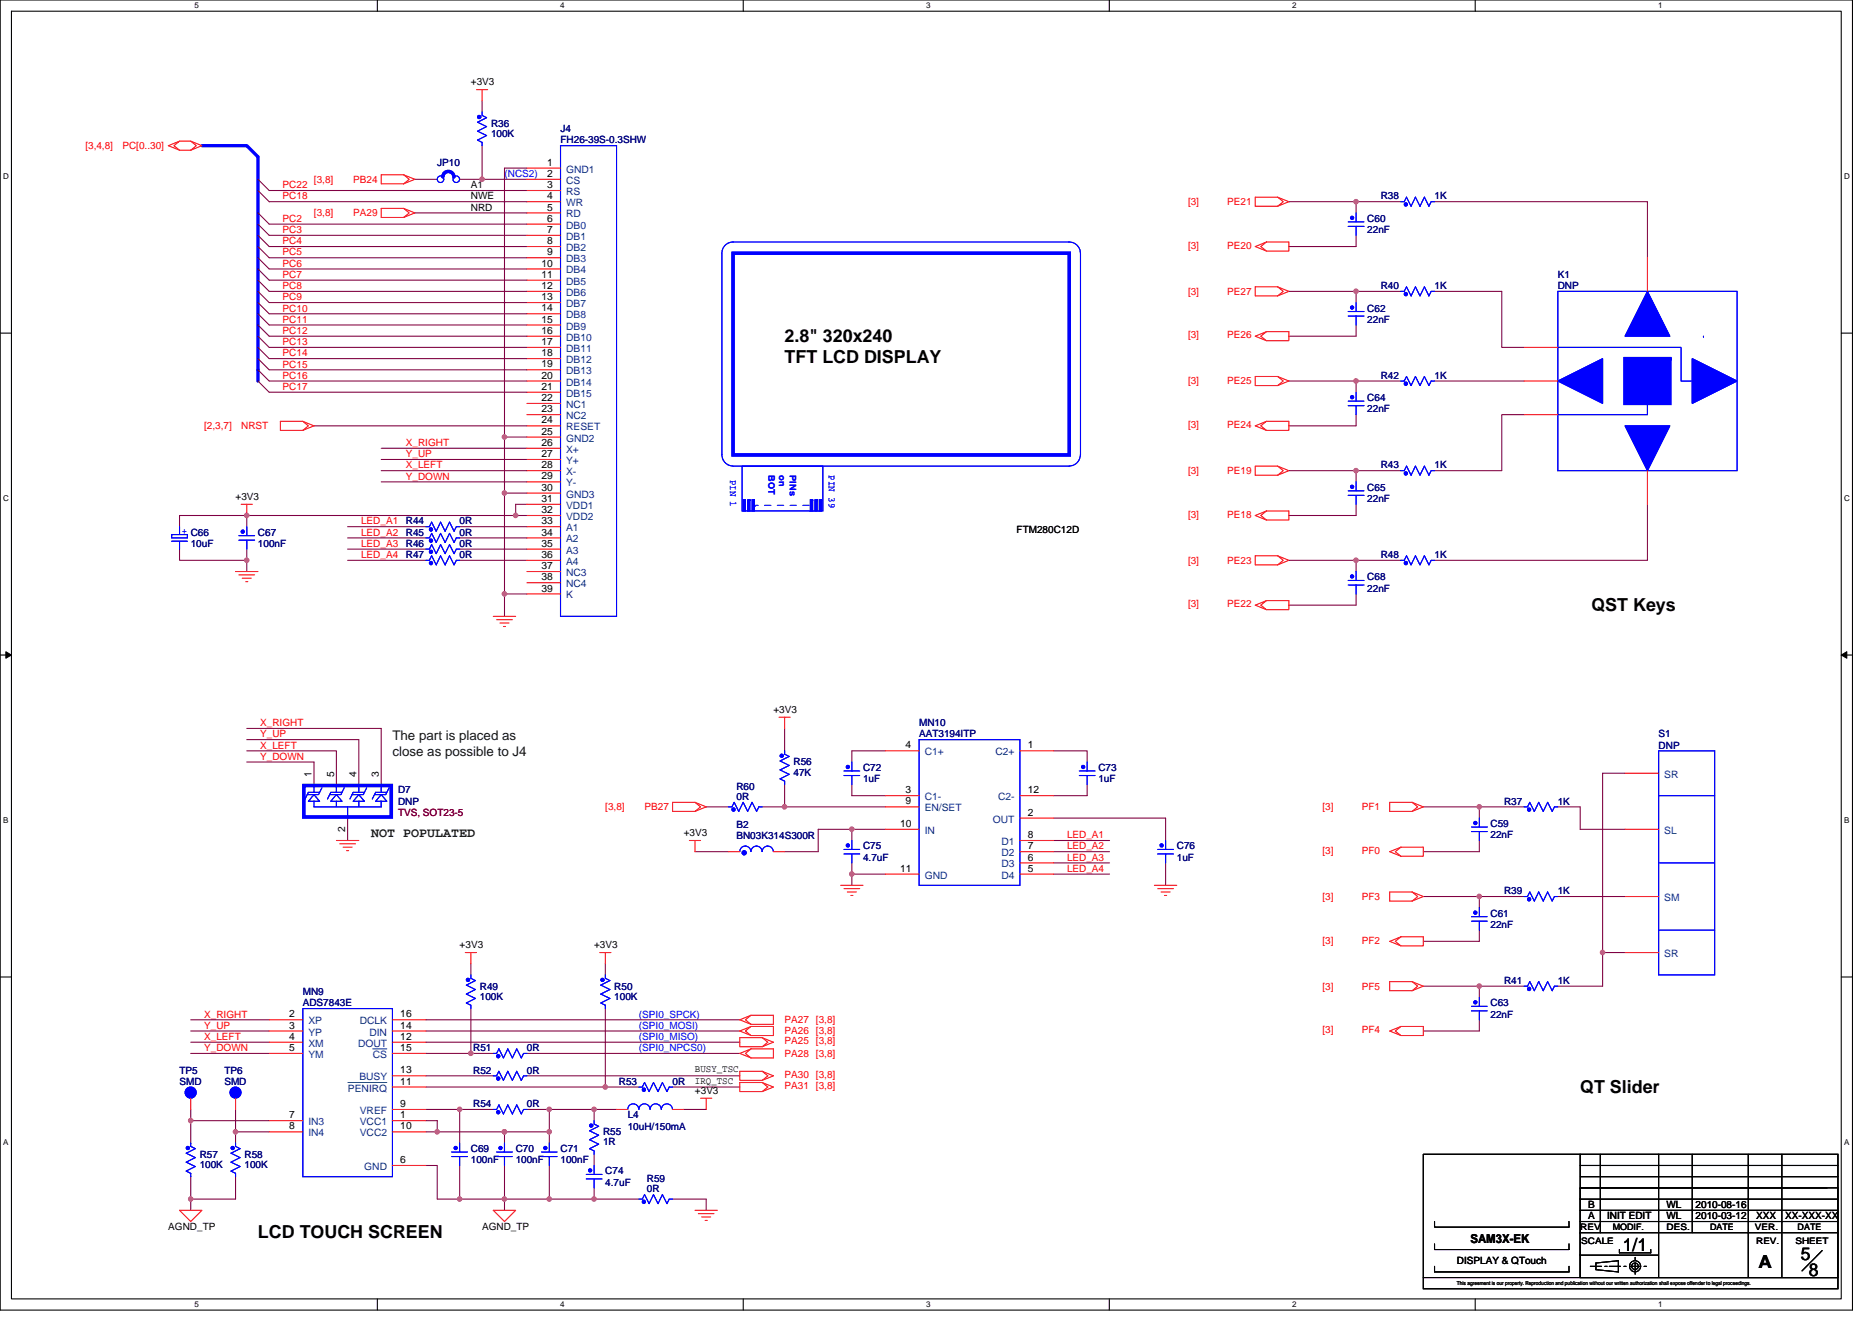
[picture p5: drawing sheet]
<svg xmlns="http://www.w3.org/2000/svg" width="297mm" height="210mm" viewBox="0 0 297 210" stroke-linecap="round" stroke-linejoin="round" font-family="sans-serif">
<path d="M0 0h293.9v207.9h-293.9zM1.8 1.8h290.4v204.3h-290.4z" fill="none" stroke="#000" stroke-width=".17"/>
<g fill="#fff">
<path d="M30.8 .2h.7v1.4h-.7z"/>
<path d="M30.8 206.3h.7v1.4h-.7z"/>
</g>
<path d="M59.9 0v1.8M59.9 206.1v1.8" fill="none" stroke="#000" stroke-width=".17"/>
<g fill="#fff">
<path d="M88.9 .2h.7v1.4h-.7z"/>
<path d="M88.9 206.3h.7v1.4h-.7z"/>
</g>
<path d="M117.9 0v1.8M117.9 206.1v1.8" fill="none" stroke="#000" stroke-width=".17"/>
<g fill="#fff">
<path d="M147 .2h.7v1.4h-.7z"/>
<path d="M147 206.3h.7v1.4h-.7z"/>
</g>
<path d="M176 0v1.8M176 206.1v1.8" fill="none" stroke="#000" stroke-width=".17"/>
<g fill="#fff">
<path d="M205 .2h.7v1.4h-.7z"/>
<path d="M205 206.3h.7v1.4h-.7z"/>
</g>
<path d="M234.1 0v1.8M234.1 206.1v1.8" fill="none" stroke="#000" stroke-width=".17"/>
<g fill="#fff">
<path d="M263.1 .2h.7v1.4h-.7z"/>
<path d="M263.1 206.3h.7v1.4h-.7z"/>
<path d="M.5 27.3h.9v1.4h-.9z"/>
<path d="M292.6 27.3h.9v1.4h-.9z"/>
<path d="M.5 78.4h.9v1.4h-.9z"/>
<path d="M292.6 78.4h.9v1.4h-.9z"/>
</g>
<path d="M0 52.9h1.8M292.2 52.9h1.7" fill="none" stroke="#000" stroke-width=".17"/>
<g fill="#fff">
<path d="M.5 129.5h.8v1.4h-.8z"/>
<path d="M292.6 129.5h.9v1.4h-.9z"/>
</g>
<path d="M0 103.9h1.8M292.2 103.9h1.7" fill="none" stroke="#000" stroke-width=".17"/>
<path d="M.9 103.4l.9 .5-.9 .5zM292.2 103.9l.8-.5v1z" fill="#000" stroke="#000" stroke-width=".16"/>
<g fill="#fff">
<path d="M.5 180.5h.8v1.4h-.8z"/>
<path d="M292.6 180.5h.9v1.4h-.9z"/>
</g>
<g fill="none" stroke="#000" stroke-width=".17">
<path d="M0 155h1.8M292.2 155h1.7M227.6 197.4v.8h21.4v-.8M227.6 193.8v.9h21.4v-.9M250.7 184.9h40.9M250.7 192h40.8M250.7 190.2h40.8M250.7 188.5h39.2M250.7 186.7h40.9M250.7 195.6h40.9M250.7 199.1h12.5M250.7 183.1h-24.9v19.6"/>
<path d="M250.7 193.8h40.9M250.7 183.1h40.9v19.6h-40.9zM250.7 188.5h40.9v14.2h-40.9zM253.9 183.1v12.5M257 198.2v.6h4.9v-.6M259.5 199.5v.4M263.2 183.1v19.6M268.5 183.1v12.5M277.4 183.1v19.6M282.7 183.1v19.6M289.1 198.4l-3.2 3.2M225.8 202.7h65.8v1.8h-65.8z"/>
<path d="M227.6 200.9v.9h21.4v-.9M252.3 200.9h1.8M253.2 200.4l3.6-.4v1.8l-3.6-.4zM254.7 200.9h.3M255.4 200.9h1.7M257.7 200.9h.3M258.6 200.9h1.7M259.5 200.4v1.8M260.9 200.9h.3"/>
<circle cx="259.4" cy="200.9" r=".52"/>
<circle cx="259.4" cy="200.9" r=".88"/>
</g>
<g fill="none" stroke="#800040" stroke-width=".17">
<path d="M76.5 16v1.8M40.9 28.4l1.8 1.8h40.9M40.9 30.2l1.8 1.8h40.9M40.9 35.6l1.8 1.7h40.9M40.9 33.8l1.8 1.8h40.9M40.9 37.3l1.8 1.8h40.9M40.9 39.1l1.8 1.8h40.9M65.8 33.8h17.8M65.8 28.4h3.6M72.9 28.4h3.6M76.5 23.1v5.3h7.1M83.6 26.7h-3.6v42.6"/>
<path d="M204.5 32h10.7v1.8M215.2 32h7.1M215.2 37.3v1.8h-10.7M227.6 32h33.8v8.9M40.9 40.9l1.8 1.8h40.9M40.9 44.5l1.8 1.7h40.9M40.9 46.2l1.8 1.8h40.9M40.9 42.7l1.8 1.7h40.9M40.9 58.7l1.8 1.8h40.9M40.9 48l1.8 1.8h40.9M40.9 53.3l1.8 1.8h40.9M40.9 55.1l1.8 1.8h40.9"/>
<path d="M40.9 49.8l1.8 1.8h40.9M40.9 56.9l1.8 1.8h40.9M40.9 51.6l1.8 1.7h40.9M204.5 46.2h10.7v1.8M215.2 46.2h7.1M215.2 51.6v1.7h-10.7M227.6 46.2h10.7v8.9h3.5M40.9 60.5l1.8 1.7h40.9M49.8 67.6h33.8M60.5 74.7h23.1M60.5 76.5h23.1M60.5 72.9h23.1"/>
<path d="M60.5 71.1h23.1M80 69.3h3.6M80 69.3v8.9M80 78.2v16M80 78.2h3.6M204.5 60.5h10.7v1.7M204.5 74.7h10.7v1.8M215.2 74.7h7.1M215.2 60.5h7.1M215.2 65.8v1.8h-10.7M227.6 60.5h14.2M241.8 65.8h-3.5v8.9h-10.7"/>
<path d="M28.5 87.1v1.8h10.7v1.8M39.2 81.8h-10.7v1.8M39.2 81.8v1.8M39.2 87.1v1.8M39.2 81.8h42.6M55.2 83.6h12.4M55.2 85.3h12.4M55.2 87.1h12.4M55.2 88.9h12.4M72.9 85.3h10.7M72.9 88.9h10.7M72.9 83.6h10.7"/>
<path d="M72.9 87.1h10.7M80 94.2h3.6M80 94.2v3.6M83.6 80h-1.8v1.8h1.8M204.5 88.9h10.7v1.8M215.2 80v1.8h-10.7M215.2 94.2v1.8h-10.7M215.2 88.9h7.1M261.4 80v8.9h-33.8M39.2 119.1h14.2v5.4M39.2 115.6h21.3v8.9M39.2 117.3h17.7v7.2"/>
<path d="M124.5 115.6v3.5M140.5 119.1h-5.3v1.8M167.2 119.1h5.3v1.8M39.2 120.9h10.6v3.6M55.2 129.8v3.5M110.3 135.1h5.3M112.1 128h3.5M120.9 128h3.6M124.5 128h16M124.5 124.5v3.5M135.2 131.6h5.3M135.2 138.7h5.3"/>
<path d="M135.2 131.6h-5.4v3.5h-5.3M135.2 124.5v1.7h5.3M135.2 131.6v1.7M135.2 138.7v1.8M135.2 136.9v1.8M167.2 135.1h8.9M167.2 136.9h8.9M167.2 138.7h8.9M167.2 133.3h8.9M167.2 129.8h17.8v3.5M172.5 124.5v1.7h-5.3M185 136.9v3.6"/>
<path d="M225.8 128h8.9v1.8M234.7 133.3v1.8h-8.9M234.7 128h7.1M247.2 128h3.5v3.6h7.1M257.8 122.7h-3.5v28.4M74.7 152.9v1.8M96.1 152.9v1.8M225.8 142.2h8.9v1.8M225.8 156.5h8.9v1.7M234.7 156.5h7.1M234.7 147.6v1.8h-8.9M234.7 142.2h7.1"/>
<path d="M247.2 142.2h10.6M254.3 151.1v5.4h-7.1M254.3 151.1h3.5M30.3 161.8h12.4M30.3 177.8h12.4M30.3 163.6h12.4M30.3 165.4h12.4M30.3 167.1h12.4M30.3 177.8v3.6M30.3 176v1.8M37.4 179.6v1.8M37.4 179.6h5.3"/>
<path d="M37.4 176v3.6M67.6 170.7h10.7M67.6 172.5h28.5M67.6 167.1h7.1M67.6 177.8h1.8v1.8M67.6 179.6h1.8M67.6 176h5.3M67.6 165.4h49.8M67.6 163.6h49.8M67.6 161.8h49.8M69.4 179.6h10.6M72.9 176h5.4"/>
<path d="M72.9 176v5.4M74.7 160v7.1M74.7 167.1h3.6M80 179.6v1.8M80 179.6h7.2M83.6 176h3.6M83.6 170.7h33.8M83.6 167.1h33.8M87.2 179.6v1.8M87.2 176v3.6M87.2 176h7.1M94.3 176h3.5"/>
<path d="M94.3 176v1.8M96.1 160v12.5M96.1 172.5h5.3M106.7 172.5h10.7M108.5 176h3.6M234.7 161.8v1.8h-8.9M30.3 190.2v1.8M30.3 186.7v3.5M37.4 186.7v3.5h-7.1M67.6 184.9h1.8v5.3h3.5M72.9 184.9v5.3M72.9 190.2h7.1"/>
<path d="M80 190.2h7.2M80 184.9v5.3M80 190.2v1.8M87.2 190.2h7.1M87.2 184.9v5.3M94.3 183.1v1.8M94.3 188.5v1.7M94.3 190.2h7.1M106.7 190.2h5.4v1.8"/>
</g>
<g fill="#f0f" stroke="#f0f" stroke-width=".17">
<circle cx="37.4" cy="179.6" r=".35"/>
<circle cx="30.3" cy="177.8" r=".35"/>
<circle cx="30.3" cy="190.2" r=".35"/>
<circle cx="96" cy="172.5" r=".35"/>
<circle cx="94.3" cy="176" r=".35"/>
<circle cx="74.7" cy="167.1" r=".35"/>
<circle cx="72.9" cy="176" r=".35"/>
<circle cx="94.3" cy="190.2" r=".35"/>
<circle cx="87.1" cy="190.2" r=".35"/>
<circle cx="72.9" cy="190.2" r=".35"/>
<circle cx="80" cy="190.2" r=".35"/>
<circle cx="87.1" cy="176" r=".35"/>
<circle cx="215.2" cy="88.9" r=".35"/>
<circle cx="215.2" cy="74.7" r=".35"/>
<circle cx="215.2" cy="60.4" r=".35"/>
<circle cx="215.2" cy="46.2" r=".35"/>
<circle cx="215.2" cy="32" r=".35"/>
<circle cx="234.7" cy="156.5" r=".35"/>
<circle cx="234.7" cy="142.2" r=".35"/>
<circle cx="234.7" cy="128" r=".35"/>
<circle cx="254.3" cy="151.1" r=".35"/>
<circle cx="80" cy="179.6" r=".35"/>
<circle cx="69.4" cy="179.6" r=".35"/>
<circle cx="87.1" cy="179.6" r=".35"/>
<circle cx="80" cy="69.3" r=".35"/>
<circle cx="80" cy="78.2" r=".35"/>
<circle cx="39.1" cy="88.9" r=".35"/>
<circle cx="81.8" cy="81.8" r=".35"/>
<circle cx="39.1" cy="81.8" r=".35"/>
<circle cx="80" cy="94.2" r=".35"/>
<circle cx="135.2" cy="131.6" r=".35"/>
<circle cx="135.2" cy="138.7" r=".35"/>
<circle cx="124.5" cy="128" r=".35"/>
<circle cx="76.5" cy="28.4" r=".35"/>
</g>
<path d="M32 23.1h7.2l1.7 1.8v35.6M70.3 28.1a.88 .88 0 0 1 .8-.9 .88 .88 0 0 1 .9 .9M116.3 40.2h53.4v32h-53.4zM48.2 124.6h13.9v5h-13.9z" fill="none" stroke="#00f" stroke-width=".53"/>
<g fill="none" stroke="#f00" stroke-width=".17">
<path d="M75.6 14.2h1.8M76.5 14.2v1.8M76.5 17.8h.1M28.5 23.8l-.9-.7 .9-.7-1.8 .7 1.8 .7h1.8M28.5 22.4h1.8l1.7 .7-1.7 .7M30.3 22.4l.9 .7-.9 .7M64 27.7h-3.5v1.5h3.5M64 33.1h-3.5v1.4h3.5M64 27.7l1.8 .7-1.8 .8M64 27.7l.9 .7-.9 .8M64 33.1l1.8 .7-1.8 .7M64 33.1l.9 .7-.9 .7"/>
<path d="M69.4 28.4h.1M72.9 28.4h.1M76.5 23.1h.1M83.6 26.7h5.3M83.6 28.4h5.3M83.6 30.2h5.3M83.6 32h5.3M83.6 33.8h5.3M83.6 35.6h5.3M83.6 37.3h5.3M83.6 39.1h5.3M199.2 39.1l1.8-.7h3.5v1.4h-3.5z"/>
<path d="M201 38.4l-.9 .7 .9 .7M202.7 31.3h-3.5v1.4h3.5M202.7 31.3l1.8 .7-1.8 .7M202.7 31.3l.9 .7-.9 .7M215.2 33.8h.1M215.2 37.3h.1M222.3 32h.1M227.6 32h.1M83.6 40.9h5.3M83.6 42.7h5.3M83.6 44.4h5.3M83.6 46.2h5.3"/>
<path d="M83.6 48h5.3M83.6 49.8h5.3M83.6 51.6h5.3M83.6 53.3h5.3M83.6 55.1h5.3M83.6 56.9h5.3M83.6 58.7h5.3M199.2 53.3l1.8-.7h3.5v1.5h-3.5zM201 52.6l-.9 .7 .9 .8M202.7 45.5h-3.5v1.4h3.5M202.7 59.7h-3.5v1.5h3.5M202.7 45.5l1.8 .7-1.8 .7"/>
<path d="M202.7 45.5l.9 .7-.9 .7M202.7 59.7l1.8 .8-1.8 .7M202.7 59.7l.9 .8-.9 .7M215.2 48h.1M215.2 51.6h.1M222.3 46.2h.1M227.6 46.2h.1M241.8 55.1h5.4M261.4 40.9v5.3M48 66.8h-3.5v1.5h3.5M48 66.8l1.8 .8-1.8 .7M48 66.8l.9 .8-.9 .7"/>
<path d="M83.6 60.5h5.3M83.6 62.2h5.3M83.6 64h5.3M83.6 65.8h5.3M83.6 67.6h5.3M83.6 69.3h5.3M83.6 71.1h5.3M83.6 72.9h5.3M83.6 74.7h5.3M83.6 76.5h5.3M83.6 78.2h5.3M199.2 67.6l1.8-.8h3.5v1.5h-3.5z"/>
<path d="M201 66.8l-.9 .8 .9 .7M202.7 74h-3.5v1.4h3.5M202.7 74l1.8 .7-1.8 .7M202.7 74l.9 .7-.9 .7M215.2 76.5h.1M215.2 62.2h.1M215.2 65.8h.1M222.3 60.5h.1M222.3 74.7h.1M227.6 60.5h.1M227.6 74.7h.1M241.8 60.5h5.4"/>
<path d="M241.8 65.8h5.4M261.4 74.7v5.3M28.5 83.6h.1M28.5 87.1h.1M37.4 90.7h3.5M37.9 91.2h2.5M38.3 80h1.7M38.4 91.7h1.5M39 92.3h.3M39.2 80v1.8M39.2 83.6h.1M39.2 87.1h.1"/>
<path d="M67.6 83.6h.1M67.6 85.3h.1M67.6 87.1h.1M67.6 88.9h.1M72.9 83.6h.1M72.9 85.3h.1M72.9 87.1h.1M72.9 88.9h.1M78.3 97.8h3.5M78.8 98.3h2.5M79.3 98.8h1.5M79.9 99.4h.3"/>
<path d="M83.6 80h5.3M83.6 81.8h5.3M83.6 83.6h5.3M83.6 85.3h5.3M83.6 87.1h5.3M83.6 88.9h5.3M83.6 90.7h5.3M83.6 92.5h5.3M83.6 94.2h5.3M199.2 81.8l1.8-.7h3.5v1.4h-3.5zM199.2 96l1.8-.7h3.5v1.4h-3.5zM201 81.1l-.9 .7 .9 .7"/>
<path d="M201 95.3l-.9 .7 .9 .7M202.7 88.2h-3.5v1.4h3.5M202.7 88.2l1.8 .7-1.8 .7M202.7 88.2l.9 .7-.9 .7M215.2 80h.1M215.2 90.7h.1M215.2 94.2h.1M222.3 88.9h.1M227.6 88.9h.1M123.6 113.8h1.8M124.5 113.8v1.8M124.5 119.1h.1"/>
<path d="M140.5 119.1h5.3M161.8 119.1h5.4M49.8 124.5h.1M53.4 133.3h3.5M53.4 124.5h.1M53.9 133.9h2.5M54.4 134.4h1.5M55 135h.3M55.2 129.8h.1M56.9 124.5h.1M60.5 124.5h.1M109.4 133.3h1.8"/>
<path d="M110.3 127.3l1.8 .7-1.8 .7M110.3 127.3l.9 .7-.9 .7M110.3 127.3h-3.6v1.4h3.6M110.3 133.3v1.8M115.6 128h.1M115.6 135.1h1.8M120.9 128h.1M122.7 135.1h1.8M124.5 124.5h.1M135.2 133.3h.1M135.2 136.9h.1M135.2 120.9h.1"/>
<path d="M135.2 124.5h.1M140.5 126.2h5.3M140.5 128h5.3M140.5 131.6h5.3M140.5 138.7h5.3M161.8 126.2h5.4M161.8 129.8h5.4M161.8 133.3h5.4M161.8 135.1h5.4M161.8 136.9h5.4M161.8 138.7h5.4M172.5 120.9h.1"/>
<path d="M172.5 124.5h.1M185 133.3h.1M185 136.9h.1M220.5 135.1l1.8-.7h3.5v1.4h-3.5zM222.3 134.4l-.9 .7 .9 .7M224.1 127.3h-3.6v1.4h3.6M224.1 127.3l1.7 .7-1.7 .7M224.1 127.3l.9 .7-.9 .7M234.7 129.8h.1M234.7 133.3h.1M241.8 128h.1M247.2 128h.1"/>
<path d="M257.8 131.6h5.4M257.8 122.7h5.4M73.8 151.1h1.8M74.7 151.1v1.8M74.7 154.7h.1M95.2 151.1h1.7M96.1 151.1v1.8M96.1 154.7h.1M133.4 140.5h3.5M133.9 141h2.5M134.4 141.5h1.5M135 142.1h.3"/>
<path d="M183.2 140.5h3.5M183.7 141h2.5M184.2 141.5h1.5M184.8 142.1h.3M220.5 149.4l1.8-.8h3.5v1.5h-3.5zM222.3 148.6l-.9 .8 .9 .7M224.1 141.5h-3.6v1.5h3.6M224.1 155.7h-3.6v1.5h3.6M224.1 141.5l1.7 .7-1.7 .8M224.1 141.5l.9 .7-.9 .8M224.1 155.7l1.7 .8-1.7 .7M224.1 155.7l.9 .8-.9 .7"/>
<path d="M234.7 158.2h.1M234.7 144h.1M234.7 147.6h.1M241.8 142.2h.1M241.8 156.5h.1M247.2 142.2h.1M247.2 156.5h.1M257.8 142.2h5.4M257.8 151.1h5.4M30.3 174.2v1.8M37.4 174.2v1.8M42.7 161.8h5.3"/>
<path d="M42.7 163.6h5.3M42.7 165.4h5.3M42.7 167.1h5.3M42.7 177.8h5.3M42.7 179.6h5.3M62.3 161.8h5.3M62.3 163.6h5.3M62.3 165.4h5.3M62.3 167.1h5.3M62.3 170.7h5.3M62.3 172.5h5.3M62.3 176h5.3"/>
<path d="M62.3 177.8h5.3M62.3 179.6h5.3M74.7 160h.1M78.3 170.7h.1M78.3 176h.1M78.3 167.1h.1M83.6 170.7h.1M83.6 176h.1M83.6 167.1h.1M94.3 177.8h.1M96.1 160h.1M97.8 176h1.8"/>
<path d="M101.4 172.5h.1M106.7 172.5h.1M106.7 176h1.8M111.2 174.2h1.7M112.1 174.2v1.8M117.4 164.6h3.5l1.8 .8-1.8 .7h-3.5zM117.4 170h3.5l1.8 .7-1.8 .7h-3.5zM117.4 171.7h3.5l1.8 .8-1.8 .7h-3.5zM119.2 161.1h3.5v1.4h-3.5M119.2 162.9h3.5v1.4h-3.5M119.2 166.4h3.5v1.5h-3.5M119.2 161.1l-1.8 .7 1.8 .7"/>
<path d="M119.2 161.1l-.9 .7 .9 .7M119.2 162.9l-1.8 .7 1.8 .7M119.2 162.9l-.9 .7 .9 .7M119.2 166.4l-1.8 .7 1.8 .8M119.2 166.4l-.9 .7 .9 .8M120.9 164.6l.9 .8-.9 .7M120.9 170l.9 .7-.9 .7M120.9 171.7l.9 .8-.9 .7M220.5 163.6l1.8-.7h3.5v1.4h-3.5zM222.3 162.9l-.9 .7 .9 .7M234.7 161.8h.1M28.5 192h3.5l-1.7 1.8z"/>
<path d="M30.3 181.4h.1M30.3 186.7h.1M37.4 181.4h.1M37.4 186.7h.1M62.3 184.9h5.3M72.9 181.4h.1M72.9 184.9h.1M78.3 192h3.5l-1.8 1.8zM80 181.4h.1M80 184.9h.1M87.2 181.4h.1M87.2 184.9h.1"/>
<path d="M94.3 184.9h.1M94.3 188.5h.1M94.3 183.1h.1M101.4 190.2h.1M106.7 190.2h.1M110.3 192h3.5M110.8 192.6h2.5M111.3 193.1h1.5M111.9 193.6h.3"/>
</g>
<g fill="none" stroke="#00f" stroke-width=".17">
<path d="M76.5 17.8v.5l.7 .4-1.4 .7 1.4 .7-1.4 .7 1.4 .7-1.4 .7 .7 .4v.5M88.9 23.1h8.9v74.7h-8.9zM116.3 38.4a1.75 1.75 0 0 0-1.7 1.8M116.3 38.4h53.4a1.77 1.77 0 0 1 1.7 1.8M213.9 35.9h2.5M213.9 35.2h2.5M215.2 33.8v1.4M215.2 35.9v1.4M222.3 32h.5l.4-.7 .7 1.4 .7-1.4 .7 1.4 .7-1.4 .7 1.4 .4-.7h.5M114.6 40.2v32M171.4 40.2v32M213.9 50.1h2.5"/>
<path d="M213.9 49.4h2.5M215.2 48v1.4M215.2 50.1v1.5M222.3 46.2h.5l.4-.7 .7 1.4 .7-1.4 .7 1.4 .7-1.4 .7 1.4 .4-.7h.5M247.2 46.2h28.4v28.5h-28.4zM247.2 55.1h19.5v5.4h1.8M270.3 53.3h.1M114.6 72.2a1.77 1.77 0 0 0 1.7 1.7M117.7 74h12.9v7.1h-12.9zM171.4 72.2a1.83 1.83 0 0 1-1.7 1.8h-53.4M213.9 78.6h2.5M213.9 77.9h2.5"/>
<path d="M213.9 64.4h2.5M213.9 63.6h2.5M215.2 76.5v1.4M215.2 78.6v1.4M215.2 62.2v1.4M215.2 64.4v1.4M222.3 60.5h.5l.4-.8 .7 1.5 .7-1.5 .7 1.5 .7-1.5 .7 1.5 .4-.7h.5M222.3 74.7h.5l.4-.7 .7 1.4 .7-1.4 .7 1.4 .7-1.4 .7 1.4 .4-.7h.5M261.4 64v1.8h-14.2M27.2 84.8h2.5v.5h-2.5zM27.2 85.9h2.5M28.5 85.9v1.2"/>
<path d="M28.5 83.6v1.2M37.9 85.7h2.5M37.9 85h2.5M39.2 83.6v1.4M39.2 85.7v1.4M67.6 83.6h.5l.4-.8 .7 1.5 .7-1.5 .7 1.5 .7-1.5 .7 1.5 .4-.7h.5M67.6 85.3h.5l.4-.7 .7 1.5 .7-1.5 .7 1.5 .7-1.5 .7 1.5 .4-.8h.5M67.6 87.1h.5l.4-.7 .7 1.4 .7-1.4 .7 1.4 .7-1.4 .7 1.4 .4-.7h.5M67.6 88.9h.5l.4-.7 .7 1.4 .7-1.4 .7 1.4 .7-1.4 .7 1.4 .4-.7h.5M213.9 92.8h2.5M213.9 92.1h2.5M215.2 90.7v1.4"/>
<path d="M215.2 92.8v1.4M222.3 88.9h.5l.4-.7 .7 1.4 .7-1.4 .7 1.4 .7-1.4 .7 1.4 .4-.7h.5M124.5 119.1v.6l.7 .3-1.4 .7 1.4 .7-1.4 .8 1.4 .7-1.4 .7 .7 .3v.6M145.8 117.3h16v23.2h-16zM263.2 119.1h8.9v35.6h-8.9zM49.8 124.5v1.2M49.8 126.1l.9 1h-1.8zM50.7 125.7h-1.8l-.5 1.1M51.1 125l-.6 1.1h-1.7M53.4 126.1l.9 1h-1.8zM53.4 127.1v.9M53.4 124.5v1.2"/>
<path d="M54.3 125.7h-1.8l-.5 1.1M54.6 125l-.5 1.1h-1.8M55.2 128v1.8M56.9 126.1l.9 1h-1.8zM56.9 127.1v.9M56.9 124.5v1.2M57.8 125.7h-1.8l-.5 1.1M58.2 125l-.5 1.1h-1.8M60.5 127.1v.9h-10.7v-.9M60.5 126.1l.9 1h-1.8zM60.5 124.5v1.2M61.4 125.7h-1.8l-.5 1.1"/>
<path d="M61.7 125l-.5 1.1h-1.8M115.6 128h.5l.4-.7 .7 1.4 .7-1.4 .7 1.4 .7-1.4 .8 1.4 .3-.7h.5M119.1 135.1a.88 .88 0 0 0-.8-.9 .88 .88 0 0 0-.9 .9M120.9 135.1a.88 .88 0 0 0-.9-.9 .88 .88 0 0 0-.8 .9M122.7 135.1a.88 .88 0 0 0-.9-.9 .88 .88 0 0 0-.9 .9M133.9 135.5h2.5M133.9 134.8h2.5M133.9 123h2.5M133.9 122.3h2.5M135.2 133.3v1.5M135.2 135.5v1.4M135.2 120.9v1.4"/>
<path d="M135.2 123v1.5M171.3 123h2.5M171.3 122.3h2.5M172.5 120.9v1.4M172.5 123v1.5M183.7 135.5h2.5M183.7 134.8h2.5M185 133.3v1.5M185 135.5v1.4M233.5 131.9h2.5M233.5 131.2h2.5M234.7 129.8v1.4"/>
<path d="M234.7 131.9v1.5M241.8 128h.6l.3-.7 .8 1.4 .7-1.4 .7 1.4 .7-1.4 .7 1.4 .4-.7h.5M263.2 136.9h8.9M263.2 126.2h8.9M74.7 154.7v.5l.7 .4-1.4 .7 1.4 .7-1.4 .7 1.4 .7-1.4 .7 .7 .4v.5M96.1 154.7v.5l.7 .4-1.5 .7 1.5 .7-1.5 .7 1.5 .7-1.5 .7 .8 .4v.5M233.5 159.7h2.5M233.5 146.2h2.5M233.5 145.4h2.5M234.7 158.2v1.5M234.7 144v1.4M234.7 146.2v1.4"/>
<path d="M241.8 142.2h.6l.3-.7 .8 1.5 .7-1.5 .7 1.5 .7-1.5 .7 1.5 .4-.8h.5M241.8 156.5h.6l.3-.8 .8 1.5 .7-1.5 .7 1.5 .7-1.5 .7 1.5 .4-.7h.5M263.2 147.6h8.9M48 160h14.3v26.7h-14.3zM78.3 170.7h.5l.4-.7 .7 1.4 .7-1.4 .7 1.4 .7-1.4 .7 1.4 .4-.7h.5M78.3 176h.5l.4-.7 .7 1.4 .7-1.4 .7 1.4 .7-1.4 .7 1.4 .4-.7h.5M78.3 167.1h.5l.4-.7 .7 1.5 .7-1.5 .7 1.5 .7-1.5 .7 1.5 .4-.8h.5M94.3 177.8v.5l.7 .4-1.4 .7 1.4 .7-1.4 .7 1.4 .7-1.4 .7 .7 .4v.5M99.6 176a.88 .88 0 0 1 .9-.9 .88 .88 0 0 1 .9 .9M101.4 176a.88 .88 0 0 1 .9-.9 .88 .88 0 0 1 .8 .9M101.4 172.5h.5l.4-.8 .7 1.5 .7-1.5 .7 1.5 .7-1.5 .7 1.5 .4-.7h.5M103.2 176a.89 .89 0 0 1 .9-.9 .89 .89 0 0 1 .8 .9 .88 .88 0 0 1 .9-.9 .88 .88 0 0 1 .9 .9"/>
<path d="M233.5 160.4h2.5M234.7 160.4v1.4M30.3 181.4v.5l.7 .3-1.5 .8 1.5 .7-1.5 .7 1.5 .7-1.5 .7 .8 .4v.5M37.4 181.4v.5l.7 .3-1.4 .8 1.4 .7-1.4 .7 1.4 .7-1.4 .7 .7 .4v.5M71.7 183.5h2.5M71.7 182.8h2.5M72.9 181.4v1.4M72.9 183.5v1.4M78.8 183.5h2.5M78.8 182.8h2.5M80 181.4v1.4M80 183.5v1.4"/>
<path d="M85.9 183.5h2.5M85.9 182.8h2.5M87.2 181.4v1.4M87.2 183.5v1.4M93 187h2.5M93 186.3h2.5M94.3 184.9v1.4M94.3 187v1.5M101.4 190.2h.5l.4-.7 .7 1.5 .7-1.5 .7 1.5 .7-1.5 .7 1.5 .4-.8h.5"/>
<circle cx="69.9" cy="28.4" r=".52"/>
<circle cx="72.4" cy="28.4" r=".52"/>
</g>
<g fill="#00f" stroke="#00f" stroke-width=".17">
<path d="M130 79.3v1.8h.4v-1.8z" fill-rule="evenodd"/>
<path d="M119.3 79.3v1.8h.4v-1.8z" fill-rule="evenodd"/>
<path d="M128.6 79.3v1.8h.3v-1.8z" fill-rule="evenodd"/>
<path d="M117.9 79.3v1.8h.4v-1.8z" fill-rule="evenodd"/>
<path d="M118.6 79.3v1.8h.4v-1.8z" fill-rule="evenodd"/>
<path d="M129.3 79.3v1.8h.4v-1.8z" fill-rule="evenodd"/>
<path d="M130 79.3v1.8h.4v-1.8z" fill-rule="evenodd"/>
<path d="M119.3 79.3v1.8h.4v-1.8z" fill-rule="evenodd"/>
<path d="M128.6 79.3v1.8h.3v-1.8z" fill-rule="evenodd"/>
<path d="M117.9 79.3v1.8h.4v-1.8z" fill-rule="evenodd"/>
<path d="M118.6 79.3v1.8h.4v-1.8z" fill-rule="evenodd"/>
<path d="M129.3 79.3v1.8h.4v-1.8z" fill-rule="evenodd"/>
<path d="M261.4 46.2l3.6 7.1h-7.2z" fill-rule="evenodd"/>
<path d="M268.5 56.9l7.1 3.6-7.1 3.5z" fill-rule="evenodd"/>
<path d="M257.8 67.6h7.2l-3.6 7.1z" fill-rule="evenodd"/>
<path d="M247.2 60.5l7.1-3.6v7.1z" fill-rule="evenodd"/>
<path d="M261.4 46.2l3.6 7.1h-7.2z" fill-rule="evenodd"/>
<path d="M268.5 56.9l7.1 3.6-7.1 3.5z" fill-rule="evenodd"/>
<path d="M257.8 67.6h7.2l-3.6 7.1z" fill-rule="evenodd"/>
<path d="M247.2 60.5l7.1-3.6v7.1z" fill-rule="evenodd"/>
<circle cx="242.6" cy="142.7" r=".26"/>
<circle cx="171.9" cy="121.7" r=".25"/>
<circle cx="242.6" cy="156.9" r=".26"/>
<circle cx="79" cy="171.1" r=".26"/>
<circle cx="184.3" cy="134.1" r=".25"/>
<circle cx="102.2" cy="172.9" r=".26"/>
<circle cx="118.1" cy="135.3" r=".34"/>
<circle cx="102.2" cy="190.7" r=".26"/>
<circle cx="214.5" cy="48.8" r=".25"/>
<circle cx="74.3" cy="155.5" r=".26"/>
<circle cx="79" cy="176.5" r=".26"/>
<circle cx="134.5" cy="134.1" r=".25"/>
<circle cx="234.1" cy="159" r=".25"/>
<circle cx="72.3" cy="182.1" r=".25"/>
<circle cx="79" cy="167.6" r=".26"/>
<circle cx="29.8" cy="182.1" r=".26"/>
<circle cx="214.5" cy="77.2" r=".25"/>
<circle cx="93.6" cy="185.7" r=".25"/>
<circle cx="234.1" cy="144.8" r=".25"/>
<circle cx="214.5" cy="91.5" r=".25"/>
<circle cx="79.4" cy="182.1" r=".25"/>
<circle cx="76" cy="18.6" r=".26"/>
<circle cx="36.9" cy="182.1" r=".26"/>
<circle cx="124" cy="119.9" r=".26"/>
<circle cx="68.4" cy="84" r=".26"/>
<circle cx="223.1" cy="60.9" r=".26"/>
<circle cx="234.1" cy="130.6" r=".25"/>
<circle cx="86.5" cy="182.1" r=".25"/>
<circle cx="223.1" cy="89.3" r=".26"/>
<circle cx="68.4" cy="85.8" r=".26"/>
<circle cx="116.4" cy="128.4" r=".26"/>
<circle cx="37.4" cy="173.3" r=".88"/>
<circle cx="93.8" cy="178.6" r=".26"/>
<circle cx="68.4" cy="87.6" r=".26"/>
<circle cx="223.1" cy="46.7" r=".26"/>
<circle cx="223.1" cy="75.1" r=".26"/>
<circle cx="68.4" cy="89.3" r=".26"/>
<circle cx="214.5" cy="34.6" r=".25"/>
<circle cx="223.1" cy="32.4" r=".26"/>
<circle cx="214.5" cy="63" r=".25"/>
<circle cx="30.3" cy="173.3" r=".88"/>
<circle cx="242.6" cy="128.4" r=".26"/>
<circle cx="95.6" cy="155.5" r=".26"/>
<circle cx="38.5" cy="84.3" r=".25"/>
<circle cx="134.5" cy="121.7" r=".25"/>
</g>
<path d="M119.9 80.2h.1M128.4 80.2h-8.5" fill="none" stroke="#fff" stroke-width=".16" stroke-dasharray="1 1 1 1 1 1 1 1"/>
<path d="M119.9 80.2h.1M128.4 80.2h-8.5" fill="none" stroke="#00f" stroke-width=".16" stroke-dasharray="1 1 1 1 1 1 1 1"/>
<g fill="#00f" stroke="#00f" stroke-width=".53">
<path d="M257.8 56.9v7.1h7.2v-7.1z" fill-rule="evenodd"/>
<path d="M257.8 56.9v7.1h7.2v-7.1z" fill-rule="evenodd"/>
</g>
<path d="M55.2 171.7h6.2M59.1 166.4h2.3" fill="none" stroke="#004080" stroke-width=".16"/>
<g font-size="2.8">
<text x="124.5" y="54.2">2.8&quot; 320x240</text>
<text x="124.5" y="57.6">TFT LCD DISPLAY</text>
<text x="252.5" y="96.9">QST Keys</text>
<text x="250.7" y="173.3">QT Slider</text>
<text x="40.9" y="196.4">LCD TOUCH SCREEN</text>
<text x="257.5" y="198.5">1/1</text>
<text x="279" y="201.3">A</text>
<text x="285.8" y="199.9">5</text>
<text x="287" y="202.4">8</text>
</g>
<g font-size="2.1" fill="#004000">
<text x="62.3" y="117.5">The part is placed as</text>
<text x="62.3" y="119.9">close as possible to J4</text>
<text x="58.9" y="132.8">NOT POPULATED</text>
</g>
<text font-size="1.9" x="233.3" y="197.2">SAM3X-EK</text>
<g font-size="1.6">
<text x="74.7" y="13.5">+3V3</text>
<text x="74.7" y="29.9">A1</text>
<text x="86.8" y="26.3">1</text>
<text x="86.8" y="28.1">2</text>
<text x="86.8" y="29.8">3</text>
<text x="74.7" y="31.6">NWE</text>
<text x="74.7" y="33.4">NRD</text>
<text x="86.8" y="31.6">4</text>
<text x="86.8" y="33.4">5</text>
<text x="86.8" y="35.2">6</text>
<text x="86.8" y="37">7</text>
<text x="86.8" y="38.7">8</text>
<text x="86.8" y="40.5">9</text>
<text x="85.9" y="42.3">10</text>
<text x="85.9" y="44.1">11</text>
<text x="85.9" y="45.8">12</text>
<text x="85.9" y="47.6">13</text>
<text x="85.9" y="49.4">14</text>
<text x="85.9" y="51.2">15</text>
<text x="85.9" y="53">16</text>
<text x="85.9" y="54.7">17</text>
<text x="85.9" y="56.5">18</text>
<text x="85.9" y="58.3">19</text>
<text x="85.9" y="60.1">20</text>
<text x="85.9" y="61.8">21</text>
<text x="85.9" y="63.6">22</text>
<text x="85.9" y="65.4">23</text>
<text x="85.9" y="67.2">24</text>
<text x="85.9" y="69">25</text>
<text x="85.9" y="70.7">26</text>
<text x="85.9" y="72.5">27</text>
<text x="85.9" y="74.3">28</text>
<text x="85.9" y="76.1">29</text>
<text x="85.9" y="77.9">30</text>
<text x="37.4" y="79.3">+3V3</text>
<text x="85.9" y="79.6">31</text>
<text x="85.9" y="81.4">32</text>
<text x="85.9" y="83.2">33</text>
<text x="85.9" y="85">34</text>
<text x="85.9" y="86.7">35</text>
<text x="85.9" y="88.5">36</text>
<text x="161.3" y="84.6">FTM280C12D</text>
<text x="85.9" y="90.3">37</text>
<text x="85.9" y="92.1">38</text>
<text x="85.9" y="93.9">39</text>
<text x="122.7" y="113.1">+3V3</text>
<text x="143.7" y="118.7">4</text>
<text x="163.1" y="118.7">1</text>
<text x="49.4" y="123.2" transform="rotate(-90 49.4 123.2)">1</text>
<text x="53" y="123.2" transform="rotate(-90 53 123.2)">5</text>
<text x="56.6" y="123.2" transform="rotate(-90 56.6 123.2)">4</text>
<text x="60.1" y="123.2" transform="rotate(-90 60.1 123.2)">3</text>
<text x="143.7" y="125.9">3</text>
<text x="163.1" y="125.9">12</text>
<text x="54.8" y="132" transform="rotate(-90 54.8 132)">2</text>
<text x="142.8" y="131.2">10</text>
<text x="143.7" y="127.6">9</text>
<text x="163.1" y="129.4">2</text>
<text x="108.5" y="132.6">+3V3</text>
<text x="163.1" y="133">8</text>
<text x="163.1" y="134.7">7</text>
<text x="163.1" y="136.5">6</text>
<text x="142.8" y="138.3">11</text>
<text x="163.1" y="138.3">5</text>
<text x="72.9" y="150.4">+3V3</text>
<text x="94.3" y="150.4">+3V3</text>
<text x="45.9" y="161.4">2</text>
<text x="63.5" y="161.4">16</text>
<text x="45.9" y="163.2">3</text>
<text x="45.9" y="165">4</text>
<text x="45.9" y="166.8">5</text>
<text x="63.5" y="166.8">15</text>
<text x="63.5" y="163.2">14</text>
<text x="63.5" y="165">12</text>
<text x="63.5" y="170.3">13</text>
<text x="63.5" y="172.1">11</text>
<text x="110.3" y="171.9">IRQ_TSC</text>
<text x="110.3" y="170.2">BUSY_TSC</text>
<text x="110.3" y="173.5">+3V3</text>
<text x="45.9" y="177.4">7</text>
<text x="45.9" y="179.2">8</text>
<text x="63.5" y="175.6">9</text>
<text x="63.5" y="177.4">1</text>
<text x="63.5" y="179.2">10</text>
<text x="63.5" y="184.5">6</text>
<text x="252" y="191.7">B</text>
<text x="264.4" y="191.7">WL</text>
<text x="269" y="191.7">2010-08-16</text>
<text x="26.7" y="195.2">AGND_TP</text>
<text x="76.5" y="195.2">AGND_TP</text>
<text x="252" y="193.4">A</text>
<text x="255" y="193.4">INIT EDIT</text>
<text x="264.4" y="193.4">WL</text>
<text x="269" y="193.4">2010-03-12</text>
<text x="278.7" y="193.4">XXX</text>
<text x="283.3" y="193.4">XX-XXX-XX</text>
<text x="231.2" y="200.6">DISPLAY &amp; QTouch</text>
</g>
<g font-size="1.6" fill="#f00">
<text x="13.5" y="23.6">[3,4,8]</text>
<text x="19.4" y="23.6">PC[0..30]</text>
<text x="44.8" y="29.9">PC22</text>
<text x="49.8" y="29">[3,8]</text>
<text x="56" y="29">PB24</text>
<text x="44.8" y="31.6">PC18</text>
<text x="44.8" y="35.2">PC2</text>
<text x="49.8" y="34.3">[3,8]</text>
<text x="56" y="34.3">PA29</text>
<text x="188.5" y="32.5">[3]</text>
<text x="194.7" y="32.5">PE21</text>
<text x="44.8" y="37">PC3</text>
<text x="44.8" y="38.8">PC4</text>
<text x="44.8" y="40.5">PC5</text>
<text x="188.5" y="39.5">[3]</text>
<text x="194.7" y="39.5">PE20</text>
<text x="44.8" y="42.3">PC6</text>
<text x="44.8" y="45.9">PC8</text>
<text x="44.8" y="47.6">PC9</text>
<text x="44.8" y="44.1">PC7</text>
<text x="188.5" y="46.8">[3]</text>
<text x="194.7" y="46.8">PE27</text>
<text x="44.8" y="49.4">PC10</text>
<text x="44.8" y="51.2">PC11</text>
<text x="44.8" y="53">PC12</text>
<text x="188.5" y="53.7">[3]</text>
<text x="194.7" y="53.7">PE26</text>
<text x="44.8" y="54.8">PC13</text>
<text x="44.8" y="56.5">PC14</text>
<text x="44.8" y="58.3">PC15</text>
<text x="44.8" y="60.1">PC16</text>
<text x="44.8" y="61.9">PC17</text>
<text x="188.5" y="61">[3]</text>
<text x="194.7" y="61">PE25</text>
<text x="32.4" y="68.1">[2,3,7]</text>
<text x="38.3" y="68.1">NRST</text>
<text x="64.4" y="70.8">X_RIGHT</text>
<text x="188.5" y="67.9">[3]</text>
<text x="194.7" y="67.9">PE24</text>
<text x="64.4" y="74.3">X_LEFT</text>
<text x="64.4" y="76.1">Y_DOWN</text>
<text x="64.4" y="72.5">Y_UP</text>
<text x="188.5" y="75.2">[3]</text>
<text x="194.7" y="75.2">PE19</text>
<text x="57.3" y="83.2">LED_A1</text>
<text x="188.5" y="82.1">[3]</text>
<text x="194.7" y="82.1">PE18</text>
<text x="57.3" y="85">LED_A2</text>
<text x="57.3" y="86.8">LED_A3</text>
<text x="57.3" y="88.5">LED_A4</text>
<text x="188.5" y="89.4">[3]</text>
<text x="194.7" y="89.4">PE23</text>
<text x="188.5" y="96.4">[3]</text>
<text x="194.7" y="96.4">PE22</text>
<text x="41.3" y="115.2">X_RIGHT</text>
<text x="41.3" y="118.8">X_LEFT</text>
<text x="41.3" y="117">Y_UP</text>
<text x="41.3" y="120.5">Y_DOWN</text>
<text x="96.1" y="128.5">[3,8]</text>
<text x="102.3" y="128.5">PB27</text>
<text x="209.8" y="128.5">[3]</text>
<text x="216.1" y="128.5">PF1</text>
<text x="169.3" y="133">LED_A1</text>
<text x="169.3" y="134.8">LED_A2</text>
<text x="169.3" y="136.5">LED_A3</text>
<text x="209.8" y="135.5">[3]</text>
<text x="216.1" y="135.5">PF0</text>
<text x="169.3" y="138.3">LED_A4</text>
<text x="209.8" y="142.8">[3]</text>
<text x="216.1" y="142.8">PF3</text>
<text x="209.8" y="149.7">[3]</text>
<text x="216.1" y="149.7">PF2</text>
<text x="32.4" y="161.4">X_RIGHT</text>
<text x="209.8" y="157">[3]</text>
<text x="216.1" y="157">PF5</text>
<text x="32.4" y="163.2">Y_UP</text>
<text x="32.4" y="165">X_LEFT</text>
<text x="32.4" y="166.8">Y_DOWN</text>
<text x="124.5" y="162.3">PA27 [3,8]</text>
<text x="124.5" y="164.1">PA26 [3,8]</text>
<text x="124.5" y="167.7">PA28 [3,8]</text>
<text x="124.5" y="165.7">PA25 [3,8]</text>
<text x="209.8" y="163.9">[3]</text>
<text x="216.1" y="163.9">PF4</text>
<text x="124.5" y="171">PA30 [3,8]</text>
<text x="124.5" y="172.8">PA31 [3,8]</text>
</g>
<g font-size="1.6" fill="#000080">
<text x="77.9" y="20.1">R36</text>
<text x="77.9" y="21.7">100K</text>
<text x="88.9" y="21">J4</text>
<text x="88.9" y="22.8">FH26-39S-0.3SHW</text>
<text x="69.4" y="26.3">JP10</text>
<text x="217" y="35.2">C60</text>
<text x="219.1" y="31.6">R38</text>
<text x="227.6" y="31.6">1K</text>
<text x="217" y="37">22nF</text>
<text x="219.1" y="45.9">R40</text>
<text x="227.6" y="45.9">1K</text>
<text x="247.2" y="44.1">K1</text>
<text x="247.2" y="45.9">DNP</text>
<text x="217" y="49.4">C62</text>
<text x="217" y="51.2">22nF</text>
<text x="217" y="63.6">C64</text>
<text x="217" y="65.4">22nF</text>
<text x="219.1" y="60.1">R42</text>
<text x="227.6" y="60.1">1K</text>
<text x="217" y="77.9">C65</text>
<text x="219.1" y="74.3">R43</text>
<text x="227.6" y="74.3">1K</text>
<text x="64.4" y="83.2">R44</text>
<text x="72.9" y="83.2">0R</text>
<text x="217" y="79.7">22nF</text>
<text x="30.3" y="86.8">10uF</text>
<text x="40.9" y="85">C67</text>
<text x="40.9" y="86.8">100nF</text>
<text x="64.4" y="85">R45</text>
<text x="64.4" y="86.8">R46</text>
<text x="64.4" y="88.5">R47</text>
<text x="72.9" y="85">0R</text>
<text x="72.9" y="86.8">0R</text>
<text x="72.9" y="88.5">0R</text>
<text x="219.1" y="88.5">R48</text>
<text x="227.6" y="88.5">1K</text>
<text x="217" y="92.1">C68</text>
<text x="217" y="93.9">22nF</text>
<text x="145.8" y="115.2">MN10</text>
<text x="145.8" y="117">AAT3194ITP</text>
<text x="263.2" y="117">S1</text>
<text x="263.2" y="118.8">DNP</text>
<text x="63.2" y="125.9">D7</text>
<text x="116.9" y="125.3">R60</text>
<text x="125.9" y="121.4">R56</text>
<text x="125.9" y="123">47K</text>
<text x="136.9" y="122.3">C72</text>
<text x="136.9" y="124.1">1uF</text>
<text x="174.3" y="122.3">C73</text>
<text x="174.3" y="124.1">1uF</text>
<text x="63.2" y="127.7">DNP</text>
<text x="116.9" y="131.4">B2</text>
<text x="116.9" y="126.9">0R</text>
<text x="236.5" y="131.2">C59</text>
<text x="238.7" y="127.7">R37</text>
<text x="247.2" y="127.7">1K</text>
<text x="116.9" y="133.2">BN03K314S300R</text>
<text x="136.9" y="134.8">C75</text>
<text x="136.9" y="136.5">4.7uF</text>
<text x="186.7" y="134.8">C76</text>
<text x="186.7" y="136.5">1uF</text>
<text x="236.5" y="133">22nF</text>
<text x="238.7" y="141.9">R39</text>
<text x="247.2" y="141.9">1K</text>
<text x="236.5" y="145.4">C61</text>
<text x="236.5" y="147.2">22nF</text>
<text x="48" y="157.9">MN9</text>
<text x="48" y="159.7">ADS7843E</text>
<text x="76.1" y="157">R49</text>
<text x="76.1" y="158.6">100K</text>
<text x="97.5" y="157">R50</text>
<text x="97.5" y="158.6">100K</text>
<text x="236.5" y="159.7">C63</text>
<text x="236.5" y="161.4">22nF</text>
<text x="238.7" y="156.1">R41</text>
<text x="247.2" y="156.1">1K</text>
<text x="75.1" y="166.8">R51</text>
<text x="83.6" y="166.8">0R</text>
<text x="28.5" y="170.3">TP5</text>
<text x="28.5" y="172.1">SMD</text>
<text x="35.6" y="170.3">TP6</text>
<text x="35.6" y="172.1">SMD</text>
<text x="75.1" y="170.3">R52</text>
<text x="83.6" y="170.3">0R</text>
<text x="98.2" y="172.1">R53</text>
<text x="106.7" y="172.1">0R</text>
<text x="75.1" y="175.7">R54</text>
<text x="83.6" y="175.7">0R</text>
<text x="99.6" y="177.4">L4</text>
<text x="99.6" y="179.2">10uH/150mA</text>
<text x="31.7" y="183.7">R57</text>
<text x="31.7" y="185.3">100K</text>
<text x="38.8" y="183.7">R58</text>
<text x="38.8" y="185.3">100K</text>
<text x="74.7" y="182.8">C69</text>
<text x="74.7" y="184.6">100nF</text>
<text x="81.8" y="182.8">C70</text>
<text x="81.8" y="184.6">100nF</text>
<text x="88.9" y="182.8">C71</text>
<text x="88.9" y="184.6">100nF</text>
<text x="95.7" y="180.1">R55</text>
<text x="95.7" y="181.7">1R</text>
<text x="96.1" y="186.3">C74</text>
<text x="96.1" y="188.1">4.7uF</text>
<text x="102.6" y="187.6">R59</text>
<text x="102.6" y="189.2">0R</text>
</g>
<g font-size="1.6" fill="#00f">
<text x="80" y="28.1">(NCS2)</text>
<text x="115.9" y="76.1" transform="rotate(90 115.9 76.1)">PIN 1</text>
<text x="131.5" y="75.4" transform="rotate(90 131.5 75.4)">PIN 39</text>
<text x="28.8" y="84.6">+ C66</text>
<text x="101.4" y="161.4">(SPI0_SPCK)</text>
<text x="101.4" y="163.2">(SPI0_MOSI)</text>
<text x="101.4" y="165">(SPI0_MISO)</text>
<text x="101.4" y="166.8">(SPI0_NPCS0)</text>
</g>
<g font-size="1.6" fill="#004080">
<text x="89.8" y="27.4">GND1</text>
<text x="89.8" y="29.2">CS</text>
<text x="89.8" y="30.9">RS</text>
<text x="89.8" y="32.7">WR</text>
<text x="89.8" y="34.5">RD</text>
<text x="89.8" y="36.3">DB0</text>
<text x="89.8" y="38.1">DB1</text>
<text x="89.8" y="39.8">DB2</text>
<text x="89.8" y="41.6">DB3</text>
<text x="89.8" y="43.4">DB4</text>
<text x="89.8" y="45.2">DB5</text>
<text x="89.8" y="46.9">DB6</text>
<text x="89.8" y="48.7">DB7</text>
<text x="89.8" y="50.5">DB8</text>
<text x="89.8" y="52.3">DB9</text>
<text x="89.8" y="54.1">DB10</text>
<text x="89.8" y="55.8">DB11</text>
<text x="89.8" y="57.6">DB12</text>
<text x="89.8" y="59.4">DB13</text>
<text x="89.8" y="61.2">DB14</text>
<text x="89.8" y="62.9">DB15</text>
<text x="89.8" y="64.7">NC1</text>
<text x="89.8" y="66.5">NC2</text>
<text x="89.8" y="68.3">RESET</text>
<text x="89.8" y="70.1">GND2</text>
<text x="89.8" y="71.8">X+</text>
<text x="89.8" y="73.6">Y+</text>
<text x="89.8" y="75.4">X-</text>
<text x="89.8" y="77.2">Y-</text>
<text x="89.8" y="79">GND3</text>
<text x="89.8" y="80.7">VDD1</text>
<text x="89.8" y="82.5">VDD2</text>
<text x="89.8" y="84.3">A1</text>
<text x="89.8" y="86.1">A2</text>
<text x="89.8" y="87.8">A3</text>
<text x="89.8" y="89.6">A4</text>
<text x="89.8" y="91.4">NC3</text>
<text x="89.8" y="93.2">NC4</text>
<text x="89.8" y="95">K</text>
<text x="146.7" y="119.8">C1+</text>
<text x="158" y="119.8">C2+</text>
<text x="264.1" y="123.4">SR</text>
<text x="146.7" y="127">C1-</text>
<text x="146.7" y="128.7">EN/SET</text>
<text x="157.5" y="130.5">OUT</text>
<text x="158.4" y="127">C2-</text>
<text x="146.7" y="132.3">IN</text>
<text x="158.9" y="134.1">D1</text>
<text x="158.9" y="135.8">D2</text>
<text x="158.9" y="137.6">D3</text>
<text x="264.1" y="132.3">SL</text>
<text x="146.7" y="139.4">GND</text>
<text x="158.9" y="139.4">D4</text>
<text x="264.1" y="143">SM</text>
<text x="264.1" y="151.8">SR</text>
<text x="48.9" y="162.5">XP</text>
<text x="48.9" y="164.3">YP</text>
<text x="48.9" y="166.1">XM</text>
<text x="48.9" y="167.9">YM</text>
<text x="56.8" y="166.1">DOUT</text>
<text x="57.1" y="162.5">DCLK</text>
<text x="58.6" y="164.3">DIN</text>
<text x="59.1" y="167.9">CS</text>
<text x="55.2" y="173.2">PENIRQ</text>
<text x="57" y="171.4">BUSY</text>
<text x="48.9" y="178.5">IN3</text>
<text x="57.1" y="176.7">VREF</text>
<text x="57.1" y="178.5">VCC1</text>
<text x="48.9" y="180.3">IN4</text>
<text x="57.1" y="180.3">VCC2</text>
<text x="57.8" y="185.6">GND</text>
</g>
<text font-size="1.6" fill="#800000" x="63.2" y="129.4">TVS, SOT23-5</text>
<g font-size="1.4" fill="#00f">
<text x="121.9" y="75.4" transform="rotate(90 121.9 75.4)">BOT</text>
<text x="123.6" y="75.4" transform="rotate(90 123.6 75.4)">on</text>
<text x="125.3" y="75.4" transform="rotate(90 125.3 75.4)">PINs</text>
</g>
<g font-size="1.4">
<text x="250.7" y="195.1">REV</text>
<text x="250.9" y="197.4">SCALE</text>
<text x="255.9" y="195.1">MODIF.</text>
<text x="264.4" y="195.1">DES.</text>
<text x="271.4" y="195.1">DATE</text>
<text x="278.5" y="195.1">VER.</text>
<text x="278.7" y="197.4">REV.</text>
<text x="284.9" y="197.4">SHEET</text>
<text x="285.2" y="195.1">DATE</text>
</g>
<g font-size="1.3">
<text x="30.8" y="1.3">5</text>
<text x="88.9" y="1.3">4</text>
<text x="147" y="1.3">3</text>
<text x="205" y="1.3">2</text>
<text x="263.1" y="1.3">1</text>
<text x=".5" y="28.4">D</text>
<text x="292.6" y="28.4">D</text>
<text x=".5" y="79.5">C</text>
<text x="292.6" y="79.5">C</text>
<text x=".5" y="130.6">B</text>
<text x="292.6" y="130.6">B</text>
<text x=".5" y="181.7">A</text>
<text x="292.6" y="181.7">A</text>
<text x="30.8" y="207.4">5</text>
<text x="88.9" y="207.4">4</text>
<text x="147" y="207.4">3</text>
<text x="205" y="207.4">2</text>
<text x="263.1" y="207.4">1</text>
</g>
<text font-size=".9" x="231.2" y="203.9">This agreement is our property. Reproduction and publication without our written authorization shall expose offender to legal proceedings.</text>
</svg>
